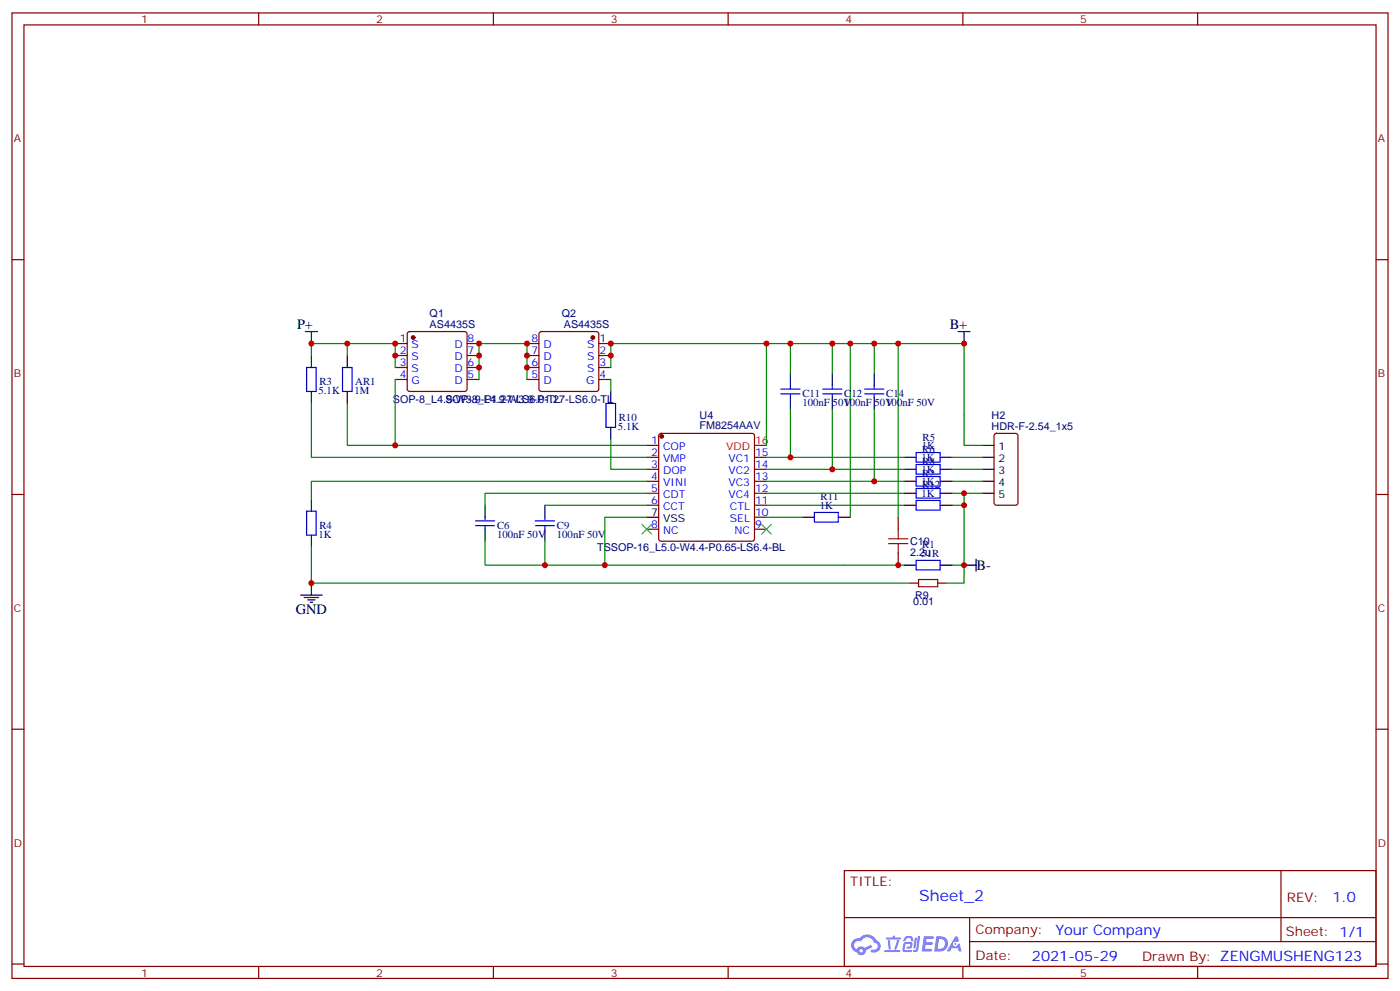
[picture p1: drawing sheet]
<svg xmlns="http://www.w3.org/2000/svg" width="412mm" height="292mm" viewBox="0 0 412 292" stroke-linecap="round" stroke-linejoin="round" font-family="sans-serif">
<g fill="none" stroke="#870000" stroke-width=".35">
<path d="M3.5 3.8h405.4v284.3h-405.4zM7.1 7.3h398.2v277.3h-398.2zM76.2 3.8v3.5M145.3 3.8v3.5M214.5 3.8v3.5M283.6 3.8v3.5M352.8 3.8v3.5M3.5 76.5h3.6M405.3 76.5h3.6M3.5 145.6h3.6M405.3 145.6h3.6M3.5 214.8h3.6"/>
<path d="M405.3 214.8h3.6M248.7 256.4h156.6v28.2h-156.6zM377.3 256.4v20.9M248.7 270.2h156.5M285.6 277.3h119.6M285.6 270.2v14.2M3.5 283.9h3.6M76.2 284.6v3.5M145.3 284.6v3.5M214.5 284.6v3.5M283.6 284.6v3.5M352.8 284.6v3.5"/>
<path d="M405.3 283.9h3.6"/>
</g>
<g fill="#5487ff">
<path d="M272.1 275.7h2.6l.3 .2-.1 .6h-2l-.1 1h1.6l.4 .4-.4 .4h-1.7l-.2 1.1 1.8 .1 .3 .3-.2 .4h-2.9z"/>
<path d="M281.4 275.8h.7l.4 1.3-.7 .3a.74 .74 0 0 0-1.1 .3 .74 .74 0 0 0 .5 1.1 .74 .74 0 0 0 .9-.7l.5-.3 .7 2.4h-.9l-.2-1h-1.9l-.5 1h-.9z"/>
<path d="M269.5 276.2h.6l-.4 2.9a.31 .31 0 0 1-.3 .3 .31 .31 0 0 1-.3-.3z"/>
<path d="M270.4 275.7h.6l-.5 4a.89 .89 0 0 1-.7 .7 .89 .89 0 0 1-.9-.3l1-.5z"/>
<path d="M266.8 275.9l.6-.2 1.2 .1 .5 1.3-.6 .1-.4-.9-1 .1a.95 .95 0 0 1-1 .8l-.1-.2z"/>
<path d="M266.4 277.6l1.8-.2a1.04 1.04 0 0 1 .6 1.1 1.04 1.04 0 0 1-.8 .9h-.7a.29 .29 0 0 1-.3-.4 .29 .29 0 0 1 .3-.2h.7l.2-.8h-1.4l-.4 1.8h1.9a.29 .29 0 0 1 .3 .3 .29 .29 0 0 1-.3 .3h-2l-.4-.3 .2-2.1z"/>
<path d="M260.5 279.8h4.4a.3 .3 0 0 1 .3 .3 .3 .3 0 0 1-.3 .3h-4.3z"/>
<path d="M264.3 276.9h.6l-.5 1.6a1.02 1.02 0 0 1-.7 1.2l-.2-.3z"/>
<path d="M261.5 276.9h.6l.3 2.4-.3 .3-.3-.2z"/>
<path d="M261.1 276.1h1.9l.2-.5h.5l-.1 .5h1.5a.29 .29 0 0 1 .3 .3 .29 .29 0 0 1-.3 .3h-3.9z"/>
<path d="M275.8 275.7l-.6 4.5h1.4a2.27 2.27 0 0 0 2.7-2.3 2.27 2.27 0 0 0-2.7-2.2zM276.6 276.5a1.5 1.5 0 0 1 1.8 1.6 1.5 1.5 0 0 1-1.9 1.3h-.3z"/>
<path d="M251.4 276.9a2.09 2.09 0 0 0 1 3.5 1.37 1.37 0 0 0 1.5 .9 1.37 1.37 0 0 0 1.1-1.4l2-1-.5-.7-1.8 1a1.4 1.4 0 0 0-2.3 .4 1.32 1.32 0 0 1-.6-1.9 1.32 1.32 0 0 1 1.9-.4 2.02 2.02 0 0 1 2-1.3 2.02 2.02 0 0 1 1.8 1.6 1.09 1.09 0 0 1 1.1 1.4 1.09 1.09 0 0 1-1.6 .7 .41 .41 0 0 0-.5 .3 .41 .41 0 0 0 .4 .5 1.89 1.89 0 0 0 2.4-1.2 1.89 1.89 0 0 0-1.2-2.4 2.98 2.98 0 0 0-5-.6l-1 .1zM253.2 280a.52 .52 0 0 1 1 0 .52 .52 0 0 1-1 0z"/>
<circle cx="281.4" cy="278" r=".28"/>
</g>
<g fill="none" stroke="#870000" stroke-width=".35">
<path d="M120.2 97.9l.4-.3h16.3l.5 .3 .2 .5v16.2l-.3 .5-.4 .2h-16.3l-.4-.2-.3-.5v-16.2zM159 97.9l.5-.3h16.2l.5 .3 .2 .5v16.2l-.2 .5-.5 .2h-16.2l-.5-.2-.3-.5v-16.2zM116.4 101.2h3.5M116.4 104.7h3.5M116.4 108.2h3.5M116.4 111.8h3.5M137.6 101.2h3.5M137.6 104.7h3.5M137.6 108.2h3.5M137.6 111.8h3.5M155.2 101.2h3.5M155.2 104.7h3.5"/>
<path d="M155.2 108.2h3.5M155.2 111.8h3.5M176.4 101.2h3.5M176.4 104.7h3.5M176.4 108.2h3.5M176.4 111.8h3.5M190.5 131.2h3.5M190.5 134.7h3.5M190.5 138.2h3.5M194.3 127.8l.4-.2h26.8l.5 .2 .2 .5v30.4l-.2 .5-.5 .2h-26.8l-.5-.2-.2-.5v-30.4zM222.2 134.7h3.6M222.2 138.2h3.6"/>
<path d="M293 127.8l.5-.2h5.7l.6 .5 .1 20-.5 .6-5.9 .1-.6-.5-.1-20zM190.5 141.7h3.5M190.5 145.3h3.5M190.5 148.8h3.5M190.5 155.9h3.5M222.2 141.7h3.6M222.2 145.3h3.6M222.2 148.8h3.6M222.2 155.9h3.6M222.2 152.3h3.6M264.6 152.3v3.6M264.6 162.9v3.5"/>
<path d="M268.1 171.7h2.5M270.6 170.7h5.6v2.1h-5.6zM276.2 171.7h2.5"/>
</g>
<g fill="none" stroke="#000" stroke-width=".35">
<path d="M90 97.6h3.5M91.7 97.6v3.6M282.2 97.6h3.6M284 97.6v3.6M91.7 104.7v3.5M91.7 115.3v3.5M102.3 104.7v3.5M102.3 115.3v3.5M179.9 115.3v3.5M232.8 110v3.5M232.8 117.1v3.5M245.2 110v3.5"/>
<path d="M245.2 117.1v3.5M257.5 110v3.5M257.5 117.1v3.5M179.9 125.9v3.5M266.3 134.7h3.6M266.3 138.2h3.6M276.9 134.7h3.6M276.9 138.2h3.6M289.3 131.2h3.5M289.3 134.7h3.5M289.3 138.2h3.5M91.7 147v3.6"/>
<path d="M91.7 157.6v3.5M142.9 148.8v3.5M142.9 155.9v3.5M160.5 148.8v3.5M160.5 155.9v3.5M190.5 152.3h3.5M236.4 152.3h3.5M246.9 152.3h3.6M266.3 141.7h3.6M266.3 145.3h3.6M266.3 148.8h3.6M276.9 141.7h3.6"/>
<path d="M276.9 145.3h3.6M276.9 148.8h3.6M289.3 141.7h3.5M289.3 145.3h3.5M88.5 175.3h6.4M89.6 176h4.2M90.7 176.7h2.1M91.4 177.4h.7M91.7 171.7v3.6M266.3 166.4h3.6M276.9 166.4h3.6M284 166.4h3.5"/>
<path d="M287.5 164.7v3.5"/>
</g>
<g fill="none" stroke="#008700" stroke-width=".35">
<path d="M91.7 104.7v-3.5h24.7v7M91.7 118.8v15.9h98.8M102.3 118.8v12.4h14.1M102.3 101.2v3.5M116.4 111.8v19.4h74.1M141.1 111.8v-10.6h14.1v10.6M179.9 108.2v-7h45.9v30M179.9 111.8v3.5M225.8 101.2h58.2v30h5.3M232.8 101.2v8.8M245.2 101.2v8.8M250.5 101.2v51.1"/>
<path d="M257.5 101.2v8.8M264.6 101.2v51.1M179.9 129.4v8.8h10.6M225.8 134.7h40.5M225.8 138.2h40.5M232.8 120.6v14.1M245.2 120.6v17.6M257.5 120.6v21.1M280.5 134.7h8.8M280.5 138.2h8.8M160.5 148.8h30M160.5 159.4v7"/>
<path d="M190.5 141.7h-98.8v5.3M190.5 145.3h-47.6v3.5M190.5 152.3h-12.3v14.1h-35.3v-7M225.8 145.3h40.5M225.8 148.8h40.5M225.8 141.7h40.5M225.8 152.3h10.6M280.5 145.3h3.5v3.5h-3.5M280.5 141.7h8.8M284 148.8v17.6h-3.5M284 145.3h5.3M91.7 161.1v10.6h176.4"/>
<path d="M178.2 166.4h88.1M284 166.4v5.3h-5.3"/>
</g>
<g fill="none" stroke="#00f" stroke-width=".35">
<path d="M90.3 108.2h2.8v7.1h-2.8zM100.9 108.2h2.8v7.1h-2.8zM178.5 118.8h2.8v7.1h-2.8zM230 116h5.7M230 114.6h5.7M232.8 113.5v1.1M232.8 116v1.1M242.4 116h5.6M242.4 114.6h5.6M245.2 113.5v1.1M245.2 116v1.1M254.7 116h5.6"/>
<path d="M254.7 114.6h5.6M257.5 113.5v1.1M257.5 116v1.1M269.9 133.3h7v2.8h-7zM269.9 136.8h7v2.8h-7zM90.3 150.6h2.8v7h-2.8zM140.1 154.8h5.6M140.1 153.4h5.6M142.9 152.3v1.1M142.9 154.8v1.1M157.7 154.8h5.6M157.7 153.4h5.6"/>
<path d="M160.5 152.3v1.1M160.5 154.8v1.1M239.9 150.9h7v2.8h-7zM269.9 147.4h7v2.8h-7zM269.9 143.9h7v2.8h-7zM269.9 140.3h7v2.9h-7zM269.9 165h7v2.9h-7z"/>
</g>
<g fill="#870000" stroke="#870000" stroke-width=".35">
<circle cx="194.9" cy="128.5" r=".53"/>
<circle cx="121.7" cy="99.4" r=".53"/>
<circle cx="174.6" cy="99.4" r=".53"/>
</g>
<path d="M222.2 131.2h3.6" fill="none" stroke="#f00" stroke-width=".35"/>
<path d="M261.8 158.7h5.6M264.6 155.9v2.8M261.8 160.1h5.6M264.6 160.1v2.8" fill="none" stroke="#a10000" stroke-width=".35"/>
<path d="M189.1 154.4l2.8 2.9M191.9 154.4l-2.8 2.9M224.4 154.4l2.8 2.9M227.2 154.4l-2.8 2.9" fill="none" stroke="#3c3" stroke-width=".35"/>
<g fill="#c00">
<circle cx="284" cy="145.3" r=".88"/>
<circle cx="250.5" cy="101.2" r=".88"/>
<circle cx="178.2" cy="166.4" r=".88"/>
<circle cx="264.6" cy="166.4" r=".88"/>
<circle cx="264.6" cy="101.2" r=".88"/>
<circle cx="245.2" cy="101.2" r=".88"/>
<circle cx="245.2" cy="138.2" r=".88"/>
<circle cx="232.8" cy="101.2" r=".88"/>
<circle cx="91.7" cy="171.7" r=".88"/>
<circle cx="284" cy="166.4" r=".88"/>
<circle cx="284" cy="101.2" r=".88"/>
<circle cx="160.5" cy="166.4" r=".88"/>
<circle cx="116.4" cy="131.2" r=".88"/>
<circle cx="116.4" cy="101.2" r=".88"/>
<circle cx="179.9" cy="104.7" r=".88"/>
<circle cx="141.1" cy="108.2" r=".88"/>
<circle cx="141.1" cy="104.7" r=".88"/>
<circle cx="141.1" cy="101.2" r=".88"/>
<circle cx="155.2" cy="108.2" r=".88"/>
<circle cx="155.2" cy="104.7" r=".88"/>
<circle cx="155.2" cy="101.2" r=".88"/>
<circle cx="116.4" cy="104.7" r=".88"/>
<circle cx="102.3" cy="101.2" r=".88"/>
<circle cx="91.7" cy="101.2" r=".88"/>
<circle cx="179.9" cy="101.2" r=".88"/>
<circle cx="284" cy="148.8" r=".88"/>
<circle cx="225.8" cy="101.2" r=".88"/>
<circle cx="232.8" cy="134.7" r=".88"/>
<circle cx="257.5" cy="141.7" r=".88"/>
<circle cx="257.5" cy="101.2" r=".88"/>
</g>
<text font-size="4.6" fill="#00f" x="270.8" y="265.4">Sheet_2</text>
<g font-size="4.2">
<text x="87.5" y="96.9">P+</text>
<text x="279.8" y="96.9">B+</text>
<text x="287.7" y="167.9">B-</text>
<text x="87.1" y="180.9">GND</text>
</g>
<g font-size="4.2" fill="#00f">
<text x="392.5" y="265.7">1.0</text>
<text x="310.9" y="275.2">Your Company</text>
<text x="304" y="283">2021-05-29</text>
</g>
<g font-size="3.9" fill="#800">
<text x="250.5" y="261">TITLE:</text>
<text x="379.1" y="265.7">REV:</text>
<text x="287.4" y="275.2">Company:</text>
<text x="378.7" y="275.8">Sheet: 1/1</text>
<text x="287.4" y="282.9">Date:</text>
<text x="336.4" y="282.9">Drawn By: ZENGMUSHENG123</text>
</g>
<g font-size="3.2" fill="#800">
<text x="41.6" y="6.8">1</text>
<text x="110.8" y="6.8">2</text>
<text x="179.9" y="6.8">3</text>
<text x="249.1" y="6.8">4</text>
<text x="318.2" y="6.8">5</text>
<text x="4.1" y="41.9">A</text>
<text x="405.9" y="41.9">A</text>
<text x="4.1" y="111.1">B</text>
<text x="405.9" y="111.1">B</text>
<text x="4.1" y="180.2">C</text>
<text x="405.9" y="180.2">C</text>
<text x="4.1" y="249.3">D</text>
<text x="405.9" y="249.3">D</text>
<text x="41.6" y="287.6">1</text>
<text x="110.8" y="287.6">2</text>
<text x="179.9" y="287.6">3</text>
<text x="249.1" y="287.6">4</text>
<text x="318.2" y="287.6">5</text>
</g>
<g font-size="3.2" fill="#000080">
<text x="126.6" y="93.3">Q1</text>
<text x="165.5" y="93.3">Q2</text>
<text x="126.6" y="96.5">AS4435S</text>
<text x="166.1" y="96.5">AS4435S</text>
<text x="94.1" y="113.5">R3</text>
<text x="104.7" y="113.5">AR1</text>
<text x="93.8" y="116">5.1K</text>
<text x="104.4" y="116">1M</text>
<text x="115.7" y="118.8">SOP-8_L4.9-W3.9-P1.27-LS6.0-TL</text>
<text x="131.2" y="118.8">SOP-8_L4.9-W3.9-P1.27-LS6.0-TL</text>
<text x="236.4" y="119.5">100nF 50V</text>
<text x="236.4" y="117.1">C11</text>
<text x="248.7" y="119.5">100nF 50V</text>
<text x="248.7" y="117.1">C12</text>
<text x="261.1" y="119.5">100nF 50V</text>
<text x="261.1" y="117.1">C14</text>
<text x="182.3" y="124.1">R10</text>
<text x="206.1" y="123.3">U4</text>
<text x="292.1" y="123.4">H2</text>
<text x="182" y="126.6">5.1K</text>
<text x="206.1" y="126.5">FM8254AAV</text>
<text x="271.7" y="129.8">R5</text>
<text x="292.1" y="126.6">HDR-F-2.54_1x5</text>
<text x="271.4" y="135.7">1K</text>
<text x="271.5" y="132.2">1K</text>
<text x="271.7" y="133.3">R6</text>
<text x="271.7" y="136.8">R8</text>
<text x="271.4" y="142.8">1K</text>
<text x="271.4" y="139.3">1K</text>
<text x="271.7" y="143.9">R12</text>
<text x="271.7" y="140.3">R2</text>
<text x="241.5" y="149.9">1K</text>
<text x="241.7" y="147.4">R11</text>
<text x="271.4" y="146.3">1K</text>
<text x="94.1" y="155.9">R4</text>
<text x="146.4" y="155.9">C6</text>
<text x="164" y="155.9">C9</text>
<text x="93.8" y="158.3">1K</text>
<text x="146.4" y="158.3">100nF 50V</text>
<text x="164" y="158.3">100nF 50V</text>
<text x="268.1" y="160.6">C10</text>
<text x="271.7" y="161.5">R1</text>
<text x="175.9" y="162.3">TSSOP-16_L5.0-W4.4-P0.65-LS6.4-BL</text>
<text x="268.1" y="163.7">2.2u</text>
<text x="271.4" y="164">51R</text>
<text x="269" y="178.2">0.01</text>
<text x="269.5" y="176.4">R9</text>
</g>
<g font-size="3.2" fill="#00f">
<text x="117.8" y="100.8">1</text>
<text x="137.8" y="100.8">8</text>
<text x="156.6" y="100.8">8</text>
<text x="176.6" y="100.8">1</text>
<text x="117.8" y="107.9">3</text>
<text x="117.8" y="104.4">2</text>
<text x="121.2" y="106.1">S</text>
<text x="121.2" y="102.6">S</text>
<text x="133.8" y="102.6">D</text>
<text x="133.8" y="106.1">D</text>
<text x="137.8" y="104.4">7</text>
<text x="137.8" y="107.9">6</text>
<text x="156.6" y="104.4">7</text>
<text x="156.6" y="107.9">6</text>
<text x="160.1" y="102.6">D</text>
<text x="160.1" y="106.1">D</text>
<text x="172.9" y="106.1">S</text>
<text x="172.9" y="102.6">S</text>
<text x="176.6" y="107.9">3</text>
<text x="176.6" y="104.4">2</text>
<text x="117.8" y="111.4">4</text>
<text x="121.2" y="113.2">G</text>
<text x="121.2" y="109.6">S</text>
<text x="133.8" y="109.6">D</text>
<text x="133.8" y="113.2">D</text>
<text x="137.8" y="111.4">5</text>
<text x="156.6" y="111.4">5</text>
<text x="160.1" y="109.6">D</text>
<text x="160.1" y="113.2">D</text>
<text x="172.6" y="113.2">G</text>
<text x="172.9" y="109.6">S</text>
<text x="176.6" y="111.4">4</text>
<text x="191.8" y="130.8">1</text>
<text x="191.8" y="134.3">2</text>
<text x="191.8" y="137.9">3</text>
<text x="195.3" y="132.6">COP</text>
<text x="195.3" y="136.1">VMP</text>
<text x="214.5" y="136.1">VC1</text>
<text x="222.4" y="137.9">14</text>
<text x="222.4" y="134.3">15</text>
<text x="191.8" y="141.4">4</text>
<text x="195.3" y="139.6">DOP</text>
<text x="195.3" y="143.2">VINI</text>
<text x="214.5" y="143.2">VC3</text>
<text x="214.5" y="139.6">VC2</text>
<text x="222.4" y="141.4">13</text>
<text x="191.8" y="144.9">5</text>
<text x="191.8" y="148.4">6</text>
<text x="195.3" y="146.7">CDT</text>
<text x="214.5" y="146.7">VC4</text>
<text x="222.4" y="148.4">11</text>
<text x="222.4" y="144.9">12</text>
<text x="191.8" y="155.5">8</text>
<text x="195.3" y="150.2">CCT</text>
<text x="215" y="153.7">SEL</text>
<text x="215" y="150.2">CTL</text>
<text x="222.4" y="155.5">9</text>
<text x="222.4" y="152">10</text>
<text x="195.3" y="157.3">NC</text>
<text x="216.4" y="157.3">NC</text>
</g>
<g font-size="3.2" fill="#f00">
<text x="222.4" y="130.8">16</text>
<text x="213.9" y="132.6">VDD</text>
</g>
<g font-size="3.2">
<text x="294.1" y="132.6">1</text>
<text x="294.1" y="136.1">2</text>
<text x="294.1" y="139.6">3</text>
<text x="294.1" y="143.2">4</text>
<text x="294.1" y="146.7">5</text>
<text x="191.8" y="152">7</text>
<text x="195.3" y="153.7">VSS</text>
</g>
</svg>
